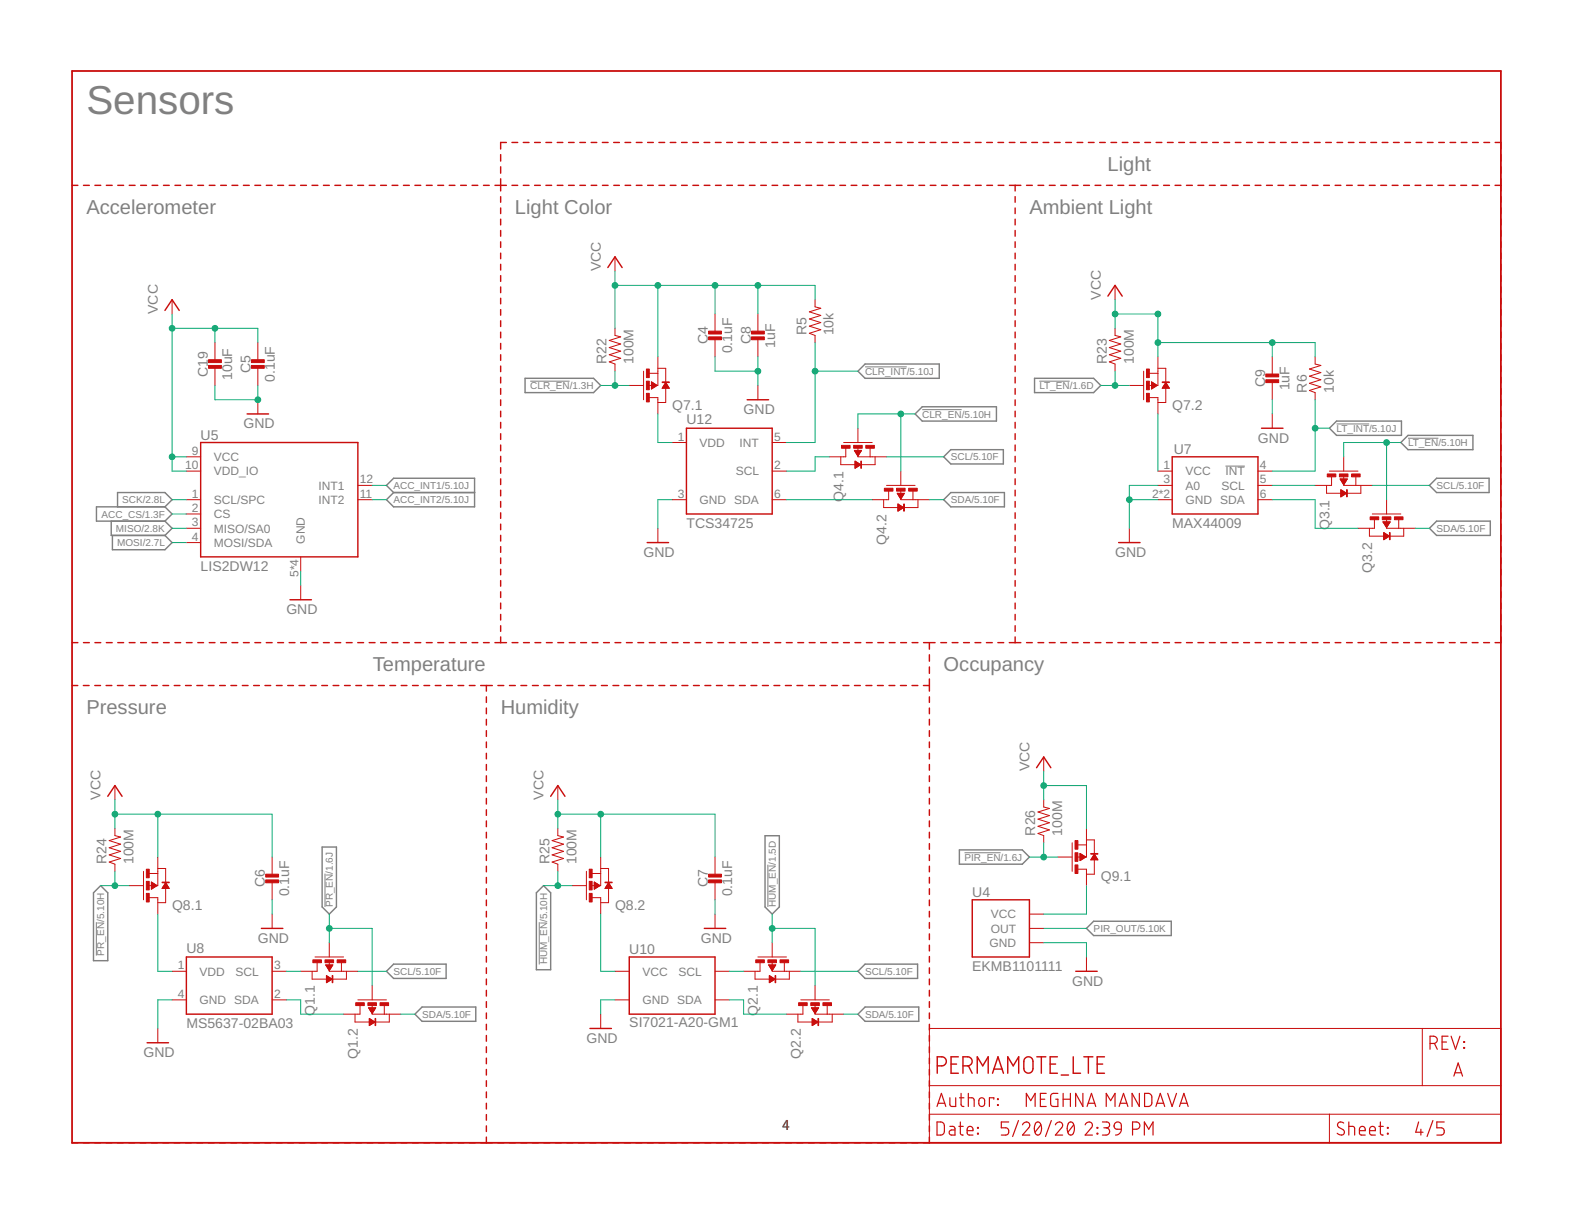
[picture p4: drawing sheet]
<svg xmlns="http://www.w3.org/2000/svg" width="279mm" height="216mm" viewBox="0 0 279 216" stroke-linecap="round" stroke-linejoin="round" font-family="sans-serif">
<path d="M94.2 67.7h7M153.8 65.2h7.4M163.9 72.8h7M184.7 67.7h5.4M237.6 75.3h5.8M250.3 77.9h5.4M217.8 82.8h3.5M57.8 155.2v6M136.5 153.6v7.6M171.4 151.5h6.4M17.1 163.9v5.9M95.8 163.9v7.5" fill="none" stroke="#808080" stroke-width=".18"/>
<g fill="none" stroke="#808080" stroke-width=".25">
<path d="M93.3 67.2h12.2l1.3 1.3-1.3 1.3h-12.2zM153.8 64.7h13.1v2.5h-13.1l-1.3-1.2zM162.6 73.6l1.3-1.3h13.2v2.5h-13.2zM183.9 67.2h10.5l1.2 1.3-1.2 1.3h-10.5zM236.3 76.1l1.3-1.3h11.5v2.6h-11.5zM249 78.6l1.3-1.2h11.5v2.5h-11.5zM19.8 92.6v2.5h9.5M20 95.1v2.6h9.3l1.3-1.3-1.3-1.3M20.9 90.1v-2.6h8.4l1.3 1.3-1.3 1.3M29.3 90.1h-12.2v2.5h12.2M29.3 90.1l1.3 1.2-1.3 1.3M29.3 92.6l1.3 1.3-1.3 1.2"/>
<path d="M68.7 86.3l1.3-1.3h14.3v5.1h-14.3l-1.3-1.3 1.3-1.3zM70 87.5h14.3M167.7 81.2l1.3-1.3h9.3v2.5h-9.3zM169 87.5h9.5v2.6h-9.5l-1.3-1.3zM254.1 86.3l1.2-1.3h9.4v2.5h-9.4zM254.1 93.9l1.2-1.3h9.6v2.5h-9.6zM16.6 158.6l1.3-1.2 1.3 1.2v12.1h-2.6zM57.3 150.5h2.5v10.7l-1.3 1.2-1.2-1.2zM96.6 157.4l1.3 1.2v13.7h-2.6v-13.7zM136 148.5h2.5v12.7l-1.3 1.2-1.2-1.2zM170.5 151h11.2l1.3 1.3-1.3 1.3h-11.2zM68.7 172.6l1.3-1.3h9.3v2.6h-9.3z"/>
<path d="M153.8 171.3h9.3v2.6h-9.3l-1.3-1.3zM153.8 178.9h9.5v2.6h-9.5l-1.3-1.3zM193.1 165l1.3-1.3h13.8v2.5h-13.8zM73.7 180.2l1.3-1.3h9.6v2.6h-9.6z"/>
</g>
<g fill="none" stroke="#c90d0c" stroke-width=".25">
<path d="M12.8 32.9h1M14.8 32.9h1.1M16.9 32.9h1M18.9 32.9h1M20.9 32.9h1.1M23 32.9h1M25 32.9h1M27 32.9h1M29.1 32.9h1M31.1 32.9h1M33.1 32.9h1M35.2 32.9h1"/>
<path d="M37.2 32.9h1M39.2 32.9h1M41.2 32.9h1.1M43.3 32.9h1M45.3 32.9h1M47.3 32.9h1.1M49.4 32.9h1M51.4 32.9h1M53.4 32.9h1.1M55.5 32.9h1M57.5 32.9h1M59.5 32.9h1.1"/>
<path d="M61.6 32.9h1M63.6 32.9h1M65.6 32.9h1.1M67.6 32.9h1.1M69.7 32.9h1M71.7 32.9h1M73.7 32.9h1.1M75.8 32.9h1M77.8 32.9h1M79.8 32.9h1.1M81.9 32.9h1M83.9 32.9h1"/>
<path d="M85.9 32.9h1.1M88 32.9h2M89 27.5v1.1M89 29.6v1.2M89 31.8v2.1M89 34.9v1M89 37v1M89 38.9v1.1M90 25.3h-1v1.2M91 32.9h1M91 25.3h1M93 32.9h1"/>
<path d="M93 25.3h1M95 32.9h1M95 25.3h1M97 32.9h1M97 25.3h1M99 32.9h1.1M99 25.3h1M101 32.9h1.1M101 25.3h1M103.1 32.9h1M103.1 25.3h1M105.1 32.9h1"/>
<path d="M105.1 25.3h1M107.1 25.3h1M107.1 32.9h1M109.1 25.3h1M109.1 32.9h1M111.1 25.3h1M111.1 32.9h1M113.1 32.9h1M113.1 25.3h1M115.1 32.9h1M115.1 25.3h1M117.1 32.9h1"/>
<path d="M117.1 25.3h1M119.1 32.9h1M119.1 25.3h1M121.1 32.9h1.1M121.1 25.3h1M123.1 32.9h1.1M123.1 25.3h1M125.1 25.3h1.1M125.2 32.9h1M127.1 25.3h1.1M127.2 32.9h1M129.2 25.3h1"/>
<path d="M129.2 32.9h1M131.2 25.3h1M131.2 32.9h1M133.2 25.3h1M133.2 32.9h1M135.2 25.3h1M135.2 32.9h1M137.2 25.3h1M137.2 32.9h1M139.2 32.9h1M139.2 25.3h1M141.2 32.9h1"/>
<path d="M141.2 25.3h1M143.2 32.9h1.1M143.2 25.3h1M145.2 25.3h1M145.2 32.9h1.1M147.2 25.3h1.1M147.3 32.9h1M149.2 25.3h1.1M149.3 32.9h1M151.3 25.3h1M151.3 32.9h1M153.3 25.3h1"/>
<path d="M153.3 32.9h1M155.3 25.3h1M155.3 32.9h1M157.3 25.3h1M157.3 32.9h1M159.3 25.3h1M159.3 32.9h1M161.3 25.3h1M161.3 32.9h1M163.3 25.3h1M163.3 32.9h1M165.3 25.3h1"/>
<path d="M165.3 32.9h1M167.3 25.3h1M167.3 32.9h1.1M169.3 25.3h1M169.4 32.9h1M171.3 25.3h1.1M171.4 32.9h1M173.4 25.3h1M173.4 32.9h1M175.4 25.3h1M175.4 32.9h1M177.4 25.3h1"/>
<path d="M177.4 32.9h1M179.4 25.3h1M179.4 32.9h2M180.4 32.9v1M180.4 34.9v1M180.4 37v1M180.4 38.9v1.1M181.4 25.3h1M182.5 32.9h1M183.4 25.3h1M184.5 32.9h1M185.4 25.3h1"/>
<path d="M186.5 32.9h1M187.4 25.3h1M188.5 32.9h1.1M189.4 25.3h1M190.6 32.9h1M191.4 25.3h1M192.6 32.9h1M193.4 25.3h1.1M194.6 32.9h1.1M195.5 25.3h.9M196.7 32.9h1M197.5 25.3h1"/>
<path d="M198.7 32.9h1M199.5 25.3h1M200.7 32.9h1.1M201.5 25.3h1M202.8 32.9h1M203.5 25.3h1M204.8 32.9h1M205.5 25.3h1M206.8 32.9h1.1M207.5 25.3h1M208.9 32.9h1M209.5 25.3h1"/>
<path d="M210.9 32.9h1M211.5 25.3h1M212.9 32.9h1.1M213.5 25.3h1M214.9 32.9h1.1M215.5 25.3h1M217 32.9h1M217.6 25.3h.9M219 32.9h1M219.6 25.3h1M221 32.9h1.1M221.6 25.3h1"/>
<path d="M223.1 32.9h1M223.6 25.3h1M225.1 32.9h1M225.6 25.3h1M227.1 32.9h1.1M227.6 25.3h1M229.2 32.9h1M229.6 25.3h1M231.2 32.9h1M231.6 25.3h1M233.2 32.9h1.1M233.6 25.3h1"/>
<path d="M235.3 32.9h1M235.6 25.3h1M237.3 32.9h1M237.6 25.3h1M239.3 32.9h1M239.6 25.3h1M241.4 32.9h1M241.6 25.3h1.1M243.4 32.9h1M243.6 25.3h1.1M245.4 32.9h1M245.7 25.3h1"/>
<path d="M247.4 32.9h1.1M247.7 25.3h1M249.5 32.9h1M249.7 25.3h1M251.5 32.9h1M251.7 25.3h1M253.5 32.9h1.1M253.7 25.3h1M255.6 32.9h1M255.7 25.3h1M257.6 32.9h1M257.7 25.3h1"/>
<path d="M259.6 32.9h1.1M259.7 25.3h1M261.7 32.9h1M261.7 25.3h1M263.7 32.9h1M263.7 25.3h1.1M265.7 32.9h1.1M265.7 25.3h1.1v1.2M266.8 27.5v1.1M266.8 29.6v1.2M266.8 31.8v2.1M266.8 34.9v1"/>
<path d="M266.8 37v1M266.8 38.9v1.1M29.3 55.2l1.3-1.9 1.3 1.9M89 41v1M89 43v1M89 45v1M89 47v1M89 49v1M89 51v1M89 53v1M89 55v1M89 57v1"/>
<path d="M89 59v1M108 47.5l1.3-1.9 1.3 1.9M180.4 41v1M180.4 43v1M180.4 45v1M180.4 47v1M180.4 49v1M180.4 51v1M180.4 53v1M180.4 55v1M180.4 57v1M180.4 59v1"/>
<path d="M196.9 52.6l1.3-1.9 1.3 1.9M266.8 41v1M266.8 43v1M266.8 45v1M266.8 47v1M266.8 49v1M266.8 51v1M266.8 53v1M266.8 55v1M266.8 57v1M266.8 59v1M35.7 78.6h27.9v20.4h-27.9z"/>
<path d="M43.9 73.6h3.8M89 61v1M89 63v1M89 65v1M89 67v1.1M89 69v1.1M89 71.1v1M89 73.1v1M89 75.1v1M89 77.1v1M89 79.1v1M122 76.1h15.2v15.2h-15.2z"/>
<path d="M132.8 71h3.8M180.4 61v1M180.4 63v1M180.4 65v1M180.4 67v1.1M180.4 69v1.1M180.4 71.1v1M180.4 73.1v1M180.4 75.1v1M180.4 77.1v1M180.4 79.1v1M224.2 76.1h3.8"/>
<path d="M266.8 61v1M266.8 63v1M266.8 65v1M266.8 67v1.1M266.8 69v1.1M266.8 71.1v1M266.8 73.1v1M266.8 75.1v1M266.8 77.1v1M266.8 79.1v1M89 81.1v1M89 83.1v1"/>
<path d="M89 85.1v1M89 87.1v1M89 89.1v1M89 91.1v1M89 93.1v1M89 95.1v1M89 97.1v1M89 99.1v1M115 96.4h3.8M180.4 81.1v1M180.4 83.1v1M180.4 85.1v1"/>
<path d="M180.4 87.1v1M180.4 89.1v1M180.4 91.1v1M180.4 93.1v1M180.4 95.1v1M180.4 97.1v1M180.4 99.1v1M198.8 96.4h3.8M208.3 81.2h15.3v10.1h-15.3zM266.8 81.1v1M266.8 83.1v1M266.8 85.1v1"/>
<path d="M266.8 87.1v1M266.8 89.1v1M266.8 91.1v1M266.8 93.1v1M266.8 95.1v1M266.8 97.1v1M266.8 99.1v1M12.8 114.2h1M14.8 114.2h1.1M16.9 114.2h1M18.9 114.2h1M20.9 114.2h1.1"/>
<path d="M23 114.2h1M25 114.2h1M27 114.2h1M29.1 114.2h1M31.1 114.2h1M33.1 114.2h1M35.2 114.2h1M37.2 114.2h1M39.2 114.2h1M41.2 114.2h1.1M43.3 114.2h1M45.3 114.2h1"/>
<path d="M47.3 114.2h1.1M49.4 114.2h1M51.4 114.2h1M51.5 106.6h3.9M53.4 114.2h1.1M55.5 114.2h1M57.5 114.2h1M59.5 114.2h1.1M61.6 114.2h1M63.6 114.2h1M65.6 114.2h1.1M67.6 114.2h1.1"/>
<path d="M69.7 114.2h1M71.7 114.2h1M73.7 114.2h1.1M75.8 114.2h1M77.8 114.2h1M79.8 114.2h1.1M81.9 114.2h1M83.9 114.2h1M85.9 114.2h1.1M88 114.2h2M89 101.2v1M89 103.2v1"/>
<path d="M89 105.2v1M89 107.2v1M89 109.2v1M89 111.2v1M89 113.2v1M91 114.2h1.1M93 114.2h1.1M95.1 114.2h1M97.1 114.2h1M99.1 114.2h1.1M101.2 114.2h1M103.2 114.2h1"/>
<path d="M105.2 114.2h1.1M107.3 114.2h1M109.3 114.2h1M111.3 114.2h1.1M113.4 114.2h1M115.4 114.2h1M117.4 114.2h1.1M119.5 114.2h1M121.5 114.2h1M123.5 114.2h1M125.6 114.2h1M127.6 114.2h1"/>
<path d="M129.6 114.2h1M131.7 114.2h1M133.7 114.2h1M135.7 114.2h1M137.7 114.2h1.1M139.8 114.2h1M141.8 114.2h1M143.8 114.2h1.1M145.9 114.2h1M147.9 114.2h1M149.9 114.2h1.1M152 114.2h1"/>
<path d="M154 114.2h1M156 114.2h1.1M158.1 114.2h1M160.1 114.2h1M162.1 114.2h1.1M164.1 114.2h2.1M165.2 114.2v1.2M165.2 116.4v1.1M165.2 118.5v1.2M167.2 114.2h1M169.2 114.2h1.1M171.3 114.2h1"/>
<path d="M173.3 114.2h1M175.3 114.2h1.1M177.4 114.2h1M179.4 114.2h2M180.4 101.2v1M180.4 103.2v1M180.4 105.2v1M180.4 107.2v1M180.4 109.2v1M180.4 111.2v1M180.4 113.2v1M182.5 114.2h1"/>
<path d="M184.5 114.2h1M186.5 114.2h1M188.5 114.2h1.1M190.6 114.2h1M192.6 114.2h1M194.6 114.2h1.1M196.7 114.2h1M198.7 114.2h1M200.7 114.2h1.1M202.8 114.2h1M204.8 114.2h1M206.8 114.2h1.1"/>
<path d="M208.9 114.2h1M210.9 114.2h1M212.9 114.2h1.1M214.9 114.2h1.1M217 114.2h1M219 114.2h1M221 114.2h1.1M223.1 114.2h1M225.1 114.2h1M227.1 114.2h1.1M229.2 114.2h1M231.2 114.2h1"/>
<path d="M233.2 114.2h1.1M235.3 114.2h1M237.3 114.2h1M239.3 114.2h1M241.4 114.2h1M243.4 114.2h1M245.4 114.2h1M247.4 114.2h1.1M249.5 114.2h1M251.5 114.2h1M253.5 114.2h1.1M255.6 114.2h1"/>
<path d="M257.6 114.2h1M259.6 114.2h1.1M261.7 114.2h1M263.7 114.2h1M266.8 113.2v1h-1.1M266.8 101.2v1M266.8 103.2v1M266.8 105.2v1M266.8 107.2v1M266.8 109.2v1M266.8 111.2v1M12.8 121.8h1"/>
<path d="M14.8 121.8h1M16.8 121.8h1.1M18.9 121.8h1M20.9 121.8h1M22.9 121.8h1M24.9 121.8h1M26.9 121.8h1M29 121.8h1M31 121.8h1M33 121.8h1M35 121.8h1M37 121.8h1"/>
<path d="M39 121.8h1M41 121.8h1.1M43.1 121.8h1M45.1 121.8h1M47.1 121.8h1M49.1 121.8h1M51.1 121.8h1.1M53.1 121.8h1.1M55.2 121.8h1M57.2 121.8h1M59.2 121.8h1M61.2 121.8h1.1"/>
<path d="M63.2 121.8h1.1M65.3 121.8h1M67.3 121.8h1M69.3 121.8h1M71.3 121.8h1M73.3 121.8h1M75.4 121.8h1M77.4 121.8h1M79.4 121.8h1M81.4 121.8h1M83.4 121.8h1M85.4 121.8h2.1"/>
<path d="M86.4 121.8v1M86.4 123.8v1M86.4 125.8v1M86.4 127.8v1M86.4 129.8v1.1M86.4 131.8v1M86.4 133.9v1M86.4 135.8v1.1M86.4 137.9v1M86.4 139.9v1M88.5 121.8h1M90.6 121.8h1"/>
<path d="M92.6 121.8h1M94.6 121.8h1.1M96.7 121.8h1M98.7 121.8h1.1M100.8 121.8h1M102.8 121.8h1M104.9 121.8h1M106.9 121.8h1M108.9 121.8h1.1M111 121.8h1M113 121.8h1.1M115.1 121.8h1"/>
<path d="M117.1 121.8h1.1M119.2 121.8h1M121.2 121.8h1.1M123.3 121.8h1M125.3 121.8h1M127.3 121.8h1.1M129.4 121.8h1M131.4 121.8h1.1M133.5 121.8h1M135.5 121.8h1.1M137.6 121.8h1M139.6 121.8h1.1"/>
<path d="M141.6 121.8h1.1M143.7 121.8h1M145.7 121.8h1.1M147.8 121.8h1M149.8 121.8h1.1M151.9 121.8h1M153.9 121.8h1.1M156 121.8h1M158 121.8h1M160 121.8h1.1M162.1 121.8h1M164.1 121.8h1.1"/>
<path d="M165.2 120.6v2.2M165.2 123.8v1M165.2 125.8v1M165.2 127.8v1M165.2 129.8v1.1M165.2 131.8v1M165.2 133.9v1M165.2 135.8v1.1M165.2 137.9v1M165.2 139.9v1M184.2 136.4l1.3-1.9 1.3 1.9M19.2 141.5l1.2-1.9 1.3 1.9"/>
<path d="M86.4 141.9v1M86.4 143.9v1M86.4 145.9v1M86.4 147.9v1M86.4 149.9v1M86.4 151.9v1M86.4 153.9v1M86.4 155.9v1M86.4 157.9v1M86.4 159.9v1M97.9 141.5l1.2-1.9 1.3 1.9M165.2 141.9v1"/>
<path d="M165.2 143.9v1M165.2 145.9v1M165.2 147.9v1M165.2 149.9v1M165.2 151.9v1M165.2 153.9v1M165.2 155.9v1M165.2 157.9v1M165.2 159.9v1M172.8 159.9h10.2v10.2h-10.2zM33.1 170.1h15.3v10.1h-15.3zM46.5 165h3.8"/>
<path d="M86.4 161.9v1M86.4 163.9v1.1M86.4 165.9v1.1M86.4 168v1M86.4 170v1M86.4 172v1M86.4 174v1M86.4 176v1M86.4 178v1M111.8 170.1h15.3v10.1h-15.3zM125.2 165h3.8M165.2 161.9v1"/>
<path d="M165.2 163.9v1.1M165.2 165.9v1.1M165.2 168v1M165.2 170v1M165.2 172v1M165.2 174v1M165.2 176v1M165.2 178v1M191.2 172.6h3.8M26.1 185.3h3.9M86.4 180v1M86.4 182v1"/>
<path d="M86.4 184v1M86.4 186v1M86.4 188v1M86.4 190v1M86.4 192v1M86.4 194v1.1M86.4 196v1.1M86.4 198.1v1M104.9 182.8h3.8M165.2 180v1M165.2 182v1M165.2 184v1"/>
<path d="M165.2 186v1M165.2 188v1M165.2 190v1M165.2 192v1M165.2 194v1.1M165.2 196v1.1M165.2 198.1v1M166.6 189.4h.8a.8 .8 0 0 0 .8-.8 .8 .8 0 0 0-.8-.8h-.8v2.9M169 189.1h1M170.3 187.8h-1.3v2.9h1.3M171.2 189.4h.8a.8 .8 0 0 0 .8-.8 .8 .8 0 0 0-.8-.8h-.8v2.9M172.1 189.4l.7 1.3"/>
<path d="M173.7 190.7v-2.9l1 1.6 .9-1.6v2.9M176.4 190.7l1-2.9 1 2.9M176.7 190h1.4M179.1 190.7v-2.9l1 1.6 1-1.6v2.9M182.1 188.2a.82 .82 0 0 1 .9-.4 .82 .82 0 0 1 .6 .8v1.3a.81 .81 0 0 1-.8 .8 .81 .81 0 0 1-.8-.8v-1.3zM184.3 187.8h1.6M185.1 187.8v2.9M186.6 189.1h1M187.9 187.8h-1.3v2.9h1.3M188.6 191h1.3M190.8 187.8v2.9h1.2M192.6 187.8h1.6"/>
<path d="M193.4 187.8v2.9M195 189.1h1M196.3 187.8h-1.3v2.9h1.3M12.8 203.1h1M14.8 203.1h1M16.8 203.1h1.1M18.9 203.1h1M20.9 203.1h1M22.9 203.1h1M24.9 203.1h1M26.9 203.1h1M29 203.1h1"/>
<path d="M31 203.1h1M33 203.1h1M35 203.1h1M37 203.1h1M39 203.1h1M41 203.1h1.1M43.1 203.1h1M45.1 203.1h1M47.1 203.1h1M49.1 203.1h1M51.1 203.1h1.1M53.1 203.1h1.1"/>
<path d="M55.2 203.1h1M57.2 203.1h1M59.2 203.1h1M61.2 203.1h1.1M63.2 203.1h1.1M65.3 203.1h1M67.3 203.1h1M69.3 203.1h1M71.3 203.1h1M73.3 203.1h1M75.4 203.1h1M77.4 203.1h1"/>
<path d="M79.4 203.1h1M81.4 203.1h1M83.4 203.1h1M85.4 203.1h2.1M86.4 200.1v1M86.4 202.1v1M88.5 203.1h1M90.6 203.1h1M92.6 203.1h1M94.6 203.1h1.1M96.7 203.1h1M98.7 203.1h1.1"/>
<path d="M100.8 203.1h1M102.8 203.1h1M104.9 203.1h1M106.9 203.1h1M108.9 203.1h1.1M111 203.1h1M113 203.1h1.1M115.1 203.1h1M117.1 203.1h1.1M119.2 203.1h1M121.2 203.1h1.1M123.3 203.1h1"/>
<path d="M125.3 203.1h1M127.3 203.1h1.1M129.4 203.1h1M131.4 203.1h1.1M133.5 203.1h1M135.5 203.1h1.1M137.6 203.1h1M139.6 203.1h1.1M141.6 203.1h1.1M143.7 203.1h1M145.7 203.1h1.1M147.8 203.1h1"/>
<path d="M149.8 203.1h1.1M151.9 203.1h1M153.9 203.1h1.1M156 203.1h1M158 203.1h1M160 203.1h1.1M162.1 203.1h1M165.2 202.1v1h-1.1M165.2 200.1v1"/>
</g>
<path d="M12.8 12.6h254v190.5h-254z" fill="none" stroke="#c90d0c" stroke-width=".32"/>
<g fill="none" stroke="#c90d0c" stroke-width=".18">
<path d="M30.6 53.3v2.5M109.3 58.3v1.3l1 .3-2 .6 2 .6-2 .7 2 .6-2 .6 2 .7-2 .6 1 .4v1.3M109.3 45.6v2.6M127.1 55.8v3M134.7 55.8v3M144.9 53.3v1.2l1 .3-2.1 .6 2.1 .6-2.1 .7 2.1 .6-2.1 .7 2.1 .6-2.1 .6 1.1 .4v1.3M198.2 58.3v1.3l1 .3-2 .6 2 .6-2 .7 2 .6-2 .6 2 .7-2 .6 1 .4v1.3M198.2 50.7v2.6M38.2 60.9v3M38.2 65.2v3.3M45.8 60.9v3M45.8 65.2v3.3"/>
<path d="M45.8 71v2.6M111.8 68.5h2.6M114.4 66v5M115.4 70.7h1.5v2.9M115.4 66.3h1.5M115.8 67.9l1 .6-1 .6zM115.8 69.1h.1M115.8 69h.2M115.8 68.9h.3M115.8 68.9h.4M115.8 68.8h.5M115.8 68.7h.6"/>
<path d="M115.8 68.7h.7M115.8 68.6h.8M115.8 68.5h.9M115.8 68.4h.8M115.8 68.3h.7M115.8 68.2h.6M115.8 68.2h.5M115.8 68.1h.4M115.8 68h.3M115.8 68h.2M115.8 67.9h.1M116.9 63.4v5.1h-1.6"/>
<path d="M116.9 65.4h1.4v2.6M117.7 68.9h1.2M117.8 68.9h1.1M117.8 68.8h1M117.9 68.7h.9M117.9 68.7h.8M117.9 68.6h.8M118 68.5h.7M118 68.5h.6M118.1 68.4h.5M118.1 68.3h.4M118.2 68.2h.3"/>
<path d="M118.2 68.2h.2M118.3 68.1h.1M118.3 68h.1M118.3 68.9v2.6h-1.4M118.3 68l.7 1h-1.3zM119.5 78.6h2.5M127.1 60.1v3.3M134.7 60.1v3.3M134.7 68.5v2.5M137.2 78.6h2.6M149.9 78.6h5.1M150.3 79.7v1.5h-2.9"/>
<path d="M152.5 79.5v1.7h5.1M152.5 76.1v2.5M154.6 79.7v1.5M200.7 68.5h2.6M203.3 66v5M204.3 66.3h1.5M204.3 70.7h1.5v2.9M204.7 69.1h.1M204.7 69h.2M204.7 68.9h.3M204.7 68.9h.4M204.7 68.8h.5"/>
<path d="M204.7 68.7h.6M204.7 68.7h.7M204.7 68.6h.8M204.7 68.5h.9M204.7 68.4h.8M204.7 68.3h.7M204.7 68.2h.6M204.7 68.2h.5M204.7 68.1h.4M204.7 68h.3M204.7 68h.1M204.7 67.9h.1"/>
<path d="M204.7 67.9l1 .6-1 .6zM205.8 63.4v5.1h-1.6M205.8 65.4h1.4v2.6M206.6 68.9h1.2M206.7 68.9h1.1M206.7 68.8h1M206.7 68.7h1M206.8 68.7h.8M206.8 68.6h.8M206.9 68.5h.6M207 68.4h.5M207 68.3h.4"/>
<path d="M207.1 68.2h.3M207.1 68.2h.2M207.1 68.1h.2M207.2 68h.1M207.2 68.9v2.6h-1.4M207.2 68l.6 1h-1.2zM226.1 63.4v3.1M226.1 67.7v3.3M226.1 73.6v2.5M233.7 63.4v1.3l1.1 .2-2.1 .7 2.1 .6-2.1 .6 2.1 .7-2.1 .6 2.1 .6-2.1 .7 1 .4v1.2M33.1 83.7h2.6M33.1 88.8h2.6"/>
<path d="M33.1 91.3h2.6M33.1 93.9h2.6M33.1 96.4h2.6M33.1 81.2h2.6M53.4 99v2.5M63.6 88.8h2.5M63.6 86.3h2.5M116.9 93.9v2.5M119.5 88.8h2.5M137.2 83.7h2.6M137.2 88.8h2.6M149.4 81.2v1.4h6.1v-1.4"/>
<path d="M151.8 80h1.3l-.6 1zM151.9 80.1h1.2M151.9 80.2h1.1M152 80.2h1M152 81.9l1 .7-1 .6zM152 83.2h.1M152 83.1h.1M152 83h.3M152 83h.4M152 82.9h.5M152 82.8h.6M152 82.8h.7"/>
<path d="M152 82.7h.8M152 82.6h.9M152 82.5h.8M152 82.4h.7M152 82.3h.6M152 82.3h.5M152 82.2h.4M152 82.1h.3M152 82.1h.2M152 82h.1M152 80.3h1M152.1 80.4h.8"/>
<path d="M152.1 80.5h.7M152.2 80.6h.6M152.2 80.7h.5M152.3 80.7h.4M152.3 80.8h.3M152.4 80.9h.2M152.4 80.9h.1M152.5 81h.1M157.1 88.8v1.4h2.6M157.6 86.3h5M157.9 87.3v1.5h-2.9M159.5 87.7h1.2l-.6 1z"/>
<path d="M159.5 87.7h1.2M159.6 87.8h1.1M159.6 87.9h1M159.6 89.6l1 .6-1 .6zM159.6 90.8h.1M159.6 90.7h.2M159.6 90.7h.3M159.6 90.6h.4M159.6 90.5h.5M159.6 90.4h.6M159.6 90.4h.7M159.6 90.3h.8"/>
<path d="M159.6 90.2h.9M159.6 90.1h.8M159.6 90h.7M159.6 90h.6M159.6 89.9h.5M159.6 89.8h.4M159.6 89.7h.3M159.6 89.7h.2M159.6 89.6h.1M159.7 88h.8M159.7 88.1h.8M159.8 88.1h.6"/>
<path d="M159.8 88.2h.6M159.9 88.3h.4M159.9 88.4h.4M160 88.5h.2M160 88.6h.2M160.1 88.6h.1M160.1 87.1v1.7h5.1M160.1 83.7v2.6M162.3 87.3v1.5M163.2 88.8v1.4h-2.6M200.7 93.9v2.5M205.8 83.7h2.5"/>
<path d="M205.8 88.8h2.5M205.8 86.3h2.5M223.6 83.7h2.5M223.6 88.8h2.5M223.6 86.3h2.5M235.8 86.3v1.4h6.1v-1.4M236.3 83.7h5.1M236.7 84.7v1.6h-3M238.2 85.1h1.3l-.7 1zM238.2 85.1h1.3M238.3 85.2h1.1M238.3 85.3h1.1"/>
<path d="M238.3 87l1 .7-1 .6zM238.3 88.3h.1M238.3 88.2h.1M238.3 88.1h.3M238.3 88.1h.4M238.3 88h.5M238.3 87.9h.6M238.3 87.9h.7M238.3 87.8h.8M238.3 87.7h.9M238.3 87.6h.9M238.3 87.5h.8"/>
<path d="M238.3 87.4h.7M238.3 87.4h.6M238.3 87.3h.5M238.3 87.2h.4M238.3 87.2h.2M238.3 87.1h.1M238.3 85.3h1M238.4 85.4h.9M238.4 85.5h.8M238.5 85.6h.7M238.5 85.6h.6M238.5 85.7h.6"/>
<path d="M238.6 85.8h.5M238.6 85.8h.4M238.7 85.9h.3M238.7 86h.2M238.8 86h.1M238.8 86.1h.1M238.8 84.6v1.7h5.1M238.8 81.2v2.5M241 84.7v1.6M243.4 93.9v1.4h6.1v-1.4M243.9 91.3h5.1M244.3 92.4v1.5h-2.9"/>
<path d="M245.8 92.7h1.3l-.7 1zM245.9 92.8h1.1M245.9 92.9h1.1M245.9 93h1.1M245.9 94.6l1.1 .7-1.1 .6zM245.9 95.9h.1M245.9 95.8h.2M245.9 95.8h.3M245.9 95.7h.4M245.9 95.6h.5M245.9 95.5h.6M245.9 95.5h.7"/>
<path d="M245.9 95.4h.9M245.9 95.3h1M245.9 95.2h.9M245.9 95.1h.8M245.9 95.1h.7M245.9 95h.6M245.9 94.9h.5M245.9 94.8h.4M245.9 94.8h.2M245.9 94.7h.1M246 93h.9M246 93.1h.8"/>
<path d="M246.1 93.2h.7M246.2 93.3h.5M246.2 93.4h.5M246.3 93.5h.3M246.3 93.6h.2M246.4 93.7h.1M246.4 92.2v1.7h5.1M246.4 88.8v2.5M248.6 92.4v1.5M53.4 104v2.6M20.4 139.6v2.5M99.1 139.6v2.5"/>
<path d="M185.5 134.5v2.6M20.4 147.2v1.3l1 .2-2 .7 2 .6-2 .6 2 .7-2 .6 2 .6-2 .7 1 .4v1.2M23 157.4h2.5M25.5 154.8v5.1M26.5 159.5h1.5v2.9M26.5 155.2h1.5M26.9 156.7l1 .7-1 .6zM26.9 158h.1M26.9 157.9h.2M26.9 157.8h.3M26.9 157.8h.4M26.9 157.7h.5"/>
<path d="M26.9 157.6h.6M26.9 157.5h.7M26.9 157.5h.8M26.9 157.4h1M26.9 157.3h1M26.9 157.3h.9M26.9 157.2h.7M26.9 157.1h.6M26.9 157.1h.5M26.9 157h.4M26.9 156.9h.3M26.9 156.8h.2"/>
<path d="M26.9 156.8h.1M28 152.3v5.1h-1.6M28 154.3h1.4v2.6M28.8 157.8h1.2M28.9 157.8h1.1M28.9 157.7h1.1M29 157.6h.9M29 157.5h.9M29.1 157.5h.7M29.1 157.4h.7M29.1 157.3h.6M29.2 157.3h.5"/>
<path d="M29.2 157.2h.5M29.3 157.1h.3M29.4 157h.1M29.4 156.9h.1M29.4 157.8v2.6h-1.4M29.4 156.9l.7 1h-1.3zM48.4 152.3v3M48.4 156.6v3.3M99.1 147.2v1.3l1.1 .2-2.1 .7 2.1 .6-2.1 .6 2.1 .7-2.1 .6 2.1 .6-2.1 .7 1 .4v1.2M101.7 157.4h2.5M104.2 154.8v5.1M105.2 159.5h1.6v2.9"/>
<path d="M105.2 155.2h1.6M105.6 158h.1M105.6 157.9h.2M105.6 157.8h.3M105.6 157.8h.4M105.6 157.7h.5M105.6 157.6h.6M105.6 157.5h.7M105.6 157.5h.9M105.6 157.4h1M105.6 157.3h1M105.6 157.3h.9"/>
<path d="M105.6 157.2h.8M105.6 157.1h.7M105.6 157.1h.6M105.6 157h.4M105.6 156.9h.3M105.6 156.8h.2M105.6 156.8h.1M105.6 156.7l1 .7-1 .6zM106.8 152.3v5.1h-1.7M106.8 154.3h1.4v2.6M107.6 157.8h1.2M107.6 157.8h1.1"/>
<path d="M107.7 157.7h1M107.7 157.6h.9M107.7 157.5h.9M107.8 157.5h.7M107.8 157.4h.7M107.9 157.3h.6M107.9 157.3h.5M107.9 157.2h.5M108 157.1h.3M108.1 157h.1M108.1 156.9h.1M108.2 157.8v2.6h-1.4"/>
<path d="M108.2 156.9l.6 1h-1.3zM127.1 152.3v3M127.1 156.6v3.3M185.5 142.1v1.3l1 .3-2 .6 2 .6-2 .7 2 .6-2 .6 2 .7-2 .6 1 .4v1.3M188 152.3h2.6M190.6 149.8v5M191.6 154.5h1.5v2.9M191.6 150.1h1.5M192 151.7l1 .6-1 .6zM192 152.9h.1M192 152.8h.2M192 152.7h.3"/>
<path d="M192 152.7h.4M192 152.6h.5M192 152.5h.6M192 152.4h.7M192 152.4h.8M192 152.3h1M192 152.2h.9M192 152.2h.8M192 152.1h.7M192 152h.6M192 152h.5M192 151.9h.4"/>
<path d="M192 151.8h.2M192 151.7h.1M193.1 147.2v5.1h-1.6M193.1 149.2h1.4v2.6M193.9 152.7h1.2M194 152.7h1.1M194 152.6h1M194.1 152.5h.9M194.1 152.4h.8M194.2 152.3h.6M194.2 152.2h.6M194.3 152.2h.5"/>
<path d="M194.3 152.1h.4M194.4 152h.3M194.4 152h.2M194.4 151.9h.2M194.5 151.8h.1M194.5 152.7v2.6h-1.4M194.5 151.8l.6 1h-1.2zM30.6 172.6h2.5M30.6 177.7h2.5M48.4 172.6h2.5M48.4 177.7h2.5M48.4 162.4v2.6"/>
<path d="M55.5 172.6v1.4h2.6M56 170.1h5.1M56.4 171.1v1.5h-3M57.9 171.4h1.3l-.7 1.1zM57.9 171.5h1.2M58 171.6h1.1M58 171.6h1M58 173.4l1 .6-1 .6zM58 174.6h.1M58 174.5h.2M58 174.4h.3M58 174.4h.4"/>
<path d="M58 174.3h.5M58 174.2h.7M58 174.2h.8M58 174.1h.9M58 174h1M58 173.9h.9M58 173.9h.8M58 173.8h.7M58 173.7h.6M58 173.7h.5M58 173.6h.4M58 173.5h.3"/>
<path d="M58 173.5h.2M58 173.4h.1M58 171.7h1M58.1 171.8h.8M58.1 171.9h.8M58.2 171.9h.7M58.2 172h.6M58.3 172.1h.5M58.3 172.1h.4M58.4 172.2h.3M58.4 172.3h.2M58.5 172.4h.1"/>
<path d="M58.5 170.9v1.7h5.1M58.5 167.5v2.6M60.7 171.1v1.5M61.6 172.6v1.4h-2.6M63.6 177.7h5.1M64 178.7v1.5h-2.9M65.5 179.1h1.3l-.7 1zM65.5 179.1h1.2M65.6 179.2h1.1M65.6 179.3h1.1M65.7 179.3h.9M65.7 179.4h.9"/>
<path d="M65.7 179.5h.8M65.8 179.5h.7M65.8 179.6h.6M65.9 179.7h.5M66 179.8h.3M66 179.9h.3M66.1 180h.1M66.1 175.1v2.6M66.1 178.6v1.6h5.1M68.3 178.7v1.5M109.3 172.6h2.5M109.3 177.7h2.5"/>
<path d="M127.1 162.4v2.6M127.1 172.6h2.5M127.1 177.7h2.5M134.2 172.6v1.4h2.7M134.7 170.1h5.1M135.1 171.1v1.5h-2.9M136.6 171.4h1.3l-.7 1.1zM136.7 171.5h1.1M136.7 171.6h1.1M136.7 174.6h.1M136.7 174.5h.2M136.7 174.4h.3"/>
<path d="M136.7 174.4h.4M136.7 174.3h.6M136.7 174.2h.7M136.7 174.2h.8M136.7 174.1h.9M136.7 174h1M136.7 173.9h1M136.7 173.9h.9M136.7 173.8h.8M136.7 173.7h.7M136.7 173.7h.5M136.7 173.6h.4"/>
<path d="M136.7 173.5h.3M136.7 173.5h.2M136.7 173.4h.1M136.7 173.4l1.1 .6-1.1 .6zM136.8 171.7h.9M136.8 171.8h.9M136.9 171.9h.7M136.9 172h.6M137 172.1h.5M137.1 172.2h.3M137.1 172.3h.3M137.2 172.3h.1"/>
<path d="M137.2 172.4h.1M137.2 170.9v1.7h5.1M137.2 167.5v2.6M139.4 171.1v1.5M140.3 172.6v1.4h-2.5M142.3 177.7h5.1M142.7 178.7v1.5h-2.9M144.2 179.1h1.3l-.6 1zM144.3 179.1h1.2M144.3 179.2h1.1M144.3 179.3h1.1M144.4 179.3h.9"/>
<path d="M144.4 179.4h.9M144.5 179.5h.7M144.6 179.6h.6M144.6 179.7h.5M144.7 179.7h.4M144.7 179.8h.3M144.7 179.9h.3M144.8 180h.1M144.9 175.1v2.6M144.9 178.6v1.6h5M147 178.7v1.5M183 162.4h2.5"/>
<path d="M183 165h2.5M183 167.5h2.5M193.1 170.1v2.5M28 182.8v2.5M63.1 180.2v1.4h2.7M65.6 182.2h.1M65.6 182.1h.2M65.6 182.1h.3M65.6 182h.5M65.6 181.9h.6M65.6 181.8h.7M65.6 181.8h.8"/>
<path d="M65.6 181.7h.9M65.6 181.6h1M65.6 181.5h.9M65.6 181.4h.7M65.6 181.4h.6M65.6 181.3h.5M65.6 181.2h.4M65.6 181.1h.3M65.6 181.1h.2M65.6 181h.1M66.7 181.6l-1.1-.6v1.2M66.7 181.6l-1.1 .6"/>
<path d="M69.2 180.2v1.4h-2.5M106.8 180.2v2.6M141.8 180.2v1.4h2.7M144.4 182.2h.1M144.4 182.1h.1M144.4 182.1h.3M144.4 182h.4M144.4 181.9h.5M144.4 181.8h.6M144.4 181.8h.7M144.4 181.7h.8M144.4 181.6h.9"/>
<path d="M144.4 181.5h.8M144.4 181.4h.7M144.4 181.4h.5M144.4 181.3h.4M144.4 181.2h.3M144.4 181.1h.2M144.4 181.1h.1M144.4 181h.1M145.4 181.6l-1-.6v1.2M145.4 181.6l-1 .6M147.9 180.2v1.4h-2.5M165.2 182.8h101.6v20.3h-101.6z"/>
<path d="M165.2 198h101.6M165.2 192.9h101.6M236.3 198v5.1M252.8 182.8v10.1"/>
</g>
<g fill="none" stroke="#c90d0c" stroke-width=".21">
<path d="M166.5 199.4h.9l.4 .4 .1 1.3-.2 .3-.3 .3h-.9zM166.5 196.6l.8-2.3 .8 2.3M166.8 196h1.1M168.8 195.1v1.3l.4 .2h.7v-1.5M170.5 195.1h.8M170.7 199.4v2.1l.2 .2h.3M170.8 194.3v2.1l.2 .2h.3M172.1 195.1l.9 .1 .1 .3v1.1M172.1 194.3v2.3M174.1 195.2l.5-.1a.47 .47 0 0 1 .4 .5v.5a.52 .52 0 0 1-.5 .5 .52 .52 0 0 1-.5-.5zM176.6 195.3v-.2h-.7v1.5M177.3 195.3h.1v.1h-.1z"/>
<path d="M177.3 196.3h.1v.1h-.1zM179.3 199.4h-1.3v1h.8a.66 .66 0 0 1 .5 .7 .66 .66 0 0 1-.5 .6h-.8M181 199.1l-1 2.9M181.7 199.9a.64 .64 0 0 1 1-.5 .64 .64 0 0 1 .1 1l-1.1 1.3h1.3M182.4 196.6v-2.3l.8 1.3 .8-1.3v2.3M184.1 199.6a.55 .55 0 0 1 .6-.2 .55 .55 0 0 1 .3 .6 1.32 1.32 0 0 1-.5 1.7 1.1 1.1 0 0 1-.6-1.5zM184.9 195.3h.8M185 199.9l-1 1.3M185.9 194.3h-1v2.3h1M186.9 199.1l-1.1 2.9M187.6 199.9a.64 .64 0 0 1 .9-.5 .64 .64 0 0 1 .2 1l-1.1 1.3h1.3M188 194.3h-.8a.51 .51 0 0 0-.5 .5v1.3l.2 .4 1.1 .1v-1.3h-.4"/>
<path d="M189 195.3h1.2M189 194.3v2.3M189.9 199.6a.55 .55 0 0 1 .6-.2 .55 .55 0 0 1 .4 .6 1.48 1.48 0 0 1-.4 1.7h-.2a1.1 1.1 0 0 1-.6-1.5zM190.2 194.3v2.3M190.8 199.9l-1 1.3M192.5 194.3v2.3l-1.3-2.3v2.3M192.9 199.9a.64 .64 0 0 1 .9-.5 .64 .64 0 0 1 .2 1l-1.1 1.3h1.3M193.2 196.6l.8-2.3 .8 2.3M193.4 196h1.2M195.9 199.4h.8a.52 .52 0 0 1 .5 .5 .52 .52 0 0 1-.5 .5h-.5M196.6 196.6v-2.3l.8 1.3 .8-1.3v2.3M198.1 199.6a.64 .64 0 0 1 .8-.2 .64 .64 0 0 1 .4 .6v.7h-.8a.62 .62 0 0 1-.5-.4 .62 .62 0 0 1 .1-.7z"/>
<path d="M198.9 196.6l.8-2.3 .8 2.3M199.1 196h1.2M202.5 194.3v2.3l-1.3-2.3v2.3M203.4 194.3h.9l.4 .4v1.5l-.4 .4h-.9zM205.4 196.6l.8-2.3 .8 2.3M205.7 196h1.1M207.5 194.3l.8 2.3 .8-2.3M209.6 196.6l.8-2.3 .8 2.3M209.8 196h1.2M238.8 199.6a.58 .58 0 0 0-.9-.1 .58 .58 0 0 0 .1 .8l.7 .4a.54 .54 0 0 1 .2 .8 .54 .54 0 0 1-.8 .2l-.4-.3M239.7 199.4v2.3M245.3 199.4l.1 2.1 .2 .2h.3"/>
<path d="M252.1 199.4l-.5 1.8h1.3M254.2 185.4h.6a.65 .65 0 0 0 .7-.6 .65 .65 0 0 0-.7-.7h-.6v2.4M254.7 199.1l-1.1 2.9M255 185.4l.5 1.1M256.3 185.2h.8M256.7 199.4h-1.3v1h.8a.66 .66 0 0 1 .5 .7 .66 .66 0 0 1-.5 .6h-.8M257.4 184.1h-1.1v2.4h1.1M257.9 184.1l.8 2.4 .8-2.4M258.4 191.2l.8-2.3 .7 2.3M258.6 190.6h1.2M260.2 185.1h.1v.1h-.1zM260.2 186.1h.1v.2h-.1z"/>
<path d="M168.8 200.2h.7l.2 .3v1.2h-.6a.46 .46 0 0 1-.4-.5 .46 .46 0 0 1 .4-.4h.6M170.4 200.2h.8M171.9 200.9h1a.54 .54 0 0 0-.3-.7 .54 .54 0 0 0-.7 .5l.1 .9 .9 .1M173.7 200.3h.2v.2h-.2zM173.7 201.4h.2v.1h-.2zM195 201.4h.1v.1h-.1zM195 200.3h.1v.2h-.1zM196.6 200.4a.65 .65 0 0 1 .6 .7 .65 .65 0 0 1-.6 .6h-.7M199.3 200.7a1.01 1.01 0 0 1-1 1M201.3 200.7h.7a.65 .65 0 0 0 .6-.7 .65 .65 0 0 0-.6-.6h-.7v2.3M203.4 201.7v-2.3l.8 1.3 .7-1.3v2.3M239.7 200.2l1 .1 .1 1.4"/>
<path d="M241.6 200.9h1.1a.54 .54 0 0 0-.4-.7 .54 .54 0 0 0-.7 .5l.1 .9 1 .1M243.4 200.9h1.1a.54 .54 0 0 0-.4-.7 .54 .54 0 0 0-.7 .5l.1 .9 1 .1M245.1 200.2h.8M246.6 201.4h.1v.1h-.1zM246.6 200.3h.1v.2h-.1zM252.5 200.7v1"/>
</g>
<g fill="#c90d0c" stroke="#c90d0c" stroke-width=".18">
<path d="M133.6 58.8h2.2v.6h-2.2z"/>
<path d="M133.6 59.9h2.2v.5h-2.2z"/>
<path d="M125.9 58.8h2.3v.6h-2.3z"/>
<path d="M125.9 59.9h2.3v.5h-2.3z"/>
<path d="M225 66.5h2.3v.5h-2.3z"/>
<path d="M225 67.5h2.3v.5h-2.3z"/>
<path d="M44.7 63.9h2.3v.5h-2.3z"/>
<path d="M44.7 64.9h2.3v.5h-2.3z"/>
<path d="M37.1 63.9h2.2v.5h-2.2z"/>
<path d="M37.1 64.9h2.2v.5h-2.2z"/>
<path d="M47.2 155.3h2.3v.6h-2.3z"/>
<path d="M47.2 156.4h2.3v.5h-2.3z"/>
<path d="M125.9 155.3h2.3v.6h-2.3z"/>
<path d="M125.9 156.4h2.3v.5h-2.3z"/>
<path d="M55.6 170.6h1.5v.5h-1.5z"/>
<path d="M57.8 170.6h1.5v.5h-1.5z"/>
<path d="M59.9 170.6h1.5v.5h-1.5z"/>
<path d="M59 173.4h.2v1.2h-.2z"/>
<path d="M63.2 178.2h1.5v.5h-1.5z"/>
<path d="M65.4 178.2h1.5v.5h-1.5z"/>
<path d="M67.5 178.2h1.6v.5h-1.6z"/>
<path d="M66.7 181h.1v1.2h-.1z"/>
<path d="M134.3 170.6h1.5v.5h-1.5z"/>
<path d="M136.5 170.6h1.5v.5h-1.5z"/>
<path d="M138.6 170.6h1.6v.5h-1.6z"/>
<path d="M137.8 173.4h.1v1.2h-.1z"/>
<path d="M141.9 178.2h1.6v.5h-1.6z"/>
<path d="M144.1 178.2h1.5v.5h-1.5z"/>
<path d="M146.3 178.2h1.5v.5h-1.5z"/>
<path d="M145.4 181h.1v1.2h-.1z"/>
<path d="M235.9 84.2h1.5v.5h-1.5z"/>
<path d="M238.1 84.2h1.5v.5h-1.5z"/>
<path d="M240.2 84.2h1.5v.5h-1.5z"/>
<path d="M239.3 87h.2v1.3h-.2z"/>
<path d="M243.5 91.8h1.5v.6h-1.5z"/>
<path d="M245.7 91.8h1.5v.6h-1.5z"/>
<path d="M247.8 91.8h1.6v.6h-1.6z"/>
<path d="M247 94.6h.1v1.3h-.1z"/>
<path d="M149.6 79.1h1.5v.6h-1.5z"/>
<path d="M151.7 79.1h1.5v.6h-1.5z"/>
<path d="M153.9 79.1h1.5v.6h-1.5z"/>
<path d="M153 81.9h.1v1.3h-.1z"/>
<path d="M157.2 86.8h1.5v.5h-1.5z"/>
<path d="M159.3 86.8h1.6v.5h-1.6z"/>
<path d="M161.5 86.8h1.5v.5h-1.5z"/>
<path d="M160.6 89.6h.1v1.2h-.1z"/>
<path d="M114.9 69.9h.5v1.5h-.5z"/>
<path d="M114.9 67.7h.5v1.6h-.5z"/>
<path d="M114.9 65.6h.5v1.5h-.5z"/>
<path d="M117.7 67.9h1.3v.1h-1.3z"/>
<path d="M203.8 69.9h.5v1.5h-.5z"/>
<path d="M203.8 67.7h.5v1.6h-.5z"/>
<path d="M203.8 65.6h.5v1.5h-.5z"/>
<path d="M206.6 67.9h1.2v.1h-1.2z"/>
<path d="M26 158.7h.5v1.6h-.5z"/>
<path d="M26 156.6h.5v1.5h-.5z"/>
<path d="M26 154.5h.5v1.5h-.5z"/>
<path d="M28.8 156.7h1.3v.2h-1.3z"/>
<path d="M104.7 158.7h.5v1.6h-.5z"/>
<path d="M104.7 156.6h.5v1.5h-.5z"/>
<path d="M104.7 154.5h.5v1.5h-.5z"/>
<path d="M107.5 156.7h1.3v.2h-1.3z"/>
<path d="M191.1 153.7h.5v1.5h-.5z"/>
<path d="M191.1 151.5h.5v1.6h-.5z"/>
<path d="M191.1 149.4h.5v1.5h-.5z"/>
<path d="M193.9 151.7h1.2v.1h-1.2z"/>
</g>
<g fill="none" stroke="#0dab76" stroke-width=".18">
<path d="M30.6 58.3h15.2v2.6M30.6 55.8v27.9h2.5M38.2 58.3v2.6M109.3 48.2v10.1M109.3 50.7h35.6v2.6M116.9 50.7v12.7M127.1 50.7v5.1M134.7 50.7v5.1M198.2 53.3v5M198.2 55.8h7.6v7.6M38.2 68.5v2.5h7.6v-2.5M106.8 68.5h5"/>
<path d="M109.3 66v2.5M116.9 73.6v5h2.6M127.1 63.4v2.6h7.6M134.7 63.4v5.1M144.9 66h7.6M144.9 60.9v17.7h-5.1M160.1 73.6v10.1M162.6 73.6h-10.1v2.5M195.6 68.5h5.1M198.2 66v2.5M205.8 73.6v10.1M205.8 60.9h27.9v2.5"/>
<path d="M226.1 60.9v2.5M226.1 71v2.6M233.7 71v12.7h-7.6M233.7 76.1h2.6M246.4 78.6v10.2M249 78.6h-10.2v2.6M30.6 88.8h2.5M30.6 81.2h2.5M30.6 93.9h2.5M30.6 91.3h2.5M30.6 96.4h2.5M66.1 88.8h2.6"/>
<path d="M66.1 86.3h2.6M119.5 88.8h-2.6v5.1M139.8 88.8h15.2M147.4 81.2h-2.5v2.5h-5.1M157.6 81.2h10.1M165.2 88.8h2.5M200.7 88.8h5.1M205.8 86.3h-5.1v7.6M226.1 88.8h7.6v5.1h7.7M226.1 86.3h7.6M243.9 86.3h10.2M251.5 93.9h2.6"/>
<path d="M53.4 101.5v2.5M185.5 139.6h7.6v7.6M185.5 137.1v5M17.9 157.4h5.1M20.4 144.7h28v7.6M20.4 142.1v5.1M20.4 154.8v2.6M28 144.7v7.6M48.4 159.9v2.5M96.6 157.4h5.1M99.1 144.7h28v7.6M99.1 142.1v5.1"/>
<path d="M99.1 154.8v2.6M106.8 144.7v7.6M127.1 159.9v2.5M183 152.3h5M185.5 149.8v2.5M193.1 157.4v5h-7.6M28 162.4v10.2h2.6M30.6 177.7h-2.6v5.1M50.9 177.7h2.5v2.5h7.7M50.9 172.6h2.5M58.5 165h7.6v10.1M58.5 162.4v5.1"/>
<path d="M63.6 172.6h5.1M106.8 162.4v10.2h2.5M109.3 177.7h-2.5v2.5M129.6 177.7h2.6v2.5h7.6M129.6 172.6h2.6M137.2 165h7.7v10.1M137.2 162.4v5.1M142.3 172.6h10.2M185.5 167.5h7.6v2.6M185.5 165h7.6M71.2 180.2h2.5M149.9 180.2h2.6"/>
</g>
<g fill="#0dab76" stroke="#0dab76" stroke-width=".18">
<circle cx="200.7" cy="88.8" r=".51"/>
<circle cx="45.8" cy="71" r=".51"/>
<circle cx="134.7" cy="66" r=".51"/>
<circle cx="205.8" cy="55.8" r=".51"/>
<circle cx="205.8" cy="60.9" r=".51"/>
<circle cx="226.1" cy="60.9" r=".51"/>
<circle cx="198.2" cy="55.8" r=".51"/>
<circle cx="28" cy="144.7" r=".51"/>
<circle cx="20.4" cy="144.7" r=".51"/>
<circle cx="30.6" cy="81.2" r=".51"/>
<circle cx="38.2" cy="58.3" r=".51"/>
<circle cx="30.6" cy="58.3" r=".51"/>
<circle cx="127.1" cy="50.7" r=".51"/>
<circle cx="116.9" cy="50.7" r=".51"/>
<circle cx="134.7" cy="50.7" r=".51"/>
<circle cx="109.3" cy="50.7" r=".51"/>
<circle cx="106.8" cy="144.7" r=".51"/>
<circle cx="99.1" cy="144.7" r=".51"/>
<circle cx="185.5" cy="139.6" r=".51"/>
<circle cx="144.9" cy="66" r=".51"/>
<circle cx="233.7" cy="76.1" r=".51"/>
<circle cx="109.3" cy="68.5" r=".51"/>
<circle cx="160.1" cy="73.6" r=".51"/>
<circle cx="20.4" cy="157.4" r=".51"/>
<circle cx="58.5" cy="165" r=".51"/>
<circle cx="99.1" cy="157.4" r=".51"/>
<circle cx="137.2" cy="165" r=".51"/>
<circle cx="185.5" cy="152.3" r=".51"/>
<circle cx="198.2" cy="68.5" r=".51"/>
<circle cx="246.4" cy="78.6" r=".51"/>
</g>
<text font-size="7.2" fill="#808080" x="15.3" y="20.2">Sensors</text>
<g font-size="3.6" fill="#808080">
<text x="196.9" y="30.4">Light</text>
<text x="15.3" y="38">Accelerometer</text>
<text x="91.5" y="38">Light Color</text>
<text x="183" y="38">Ambient Light</text>
<text x="66.3" y="119.3">Temperature</text>
<text x="167.7" y="119.3">Occupancy</text>
<text x="15.3" y="126.9">Pressure</text>
<text x="89" y="126.9">Humidity</text>
</g>
<text font-size="2.7" x="139" y="200.9">4</text>
<g font-size="2.5" fill="#808080">
<text x="106.8" y="48.2" transform="rotate(-90 106.8 48.2)">VCC</text>
<text x="195.7" y="53.2" transform="rotate(-90 195.7 53.2)">VCC</text>
<text x="28" y="55.8" transform="rotate(-90 28 55.8)">VCC</text>
<text x="143.4" y="59.6" transform="rotate(-90 143.4 59.6)">R5</text>
<text x="148.2" y="59.6" transform="rotate(-90 148.2 59.6)">10k</text>
<text x="107.8" y="64.7" transform="rotate(-90 107.8 64.7)">R22</text>
<text x="112.6" y="64.7" transform="rotate(-90 112.6 64.7)">100M</text>
<text x="125.8" y="61.2" transform="rotate(-90 125.8 61.2)">C4</text>
<text x="130.1" y="62.8" transform="rotate(-90 130.1 62.8)">0.1uF</text>
<text x="133.4" y="61.2" transform="rotate(-90 133.4 61.2)">C8</text>
<text x="137.8" y="61.8" transform="rotate(-90 137.8 61.8)">1uF</text>
<text x="196.7" y="64.7" transform="rotate(-90 196.7 64.7)">R23</text>
<text x="201.5" y="64.7" transform="rotate(-90 201.5 64.7)">100M</text>
<text x="36.9" y="67" transform="rotate(-90 36.9 67)">C19</text>
<text x="41.2" y="67.5" transform="rotate(-90 41.2 67.5)">10uF</text>
<text x="44.6" y="66.3" transform="rotate(-90 44.6 66.3)">C5</text>
<text x="48.9" y="67.9" transform="rotate(-90 48.9 67.9)">0.1uF</text>
<text x="224.9" y="68.8" transform="rotate(-90 224.9 68.8)">C9</text>
<text x="229.2" y="69.4" transform="rotate(-90 229.2 69.4)">1uF</text>
<text x="232.2" y="69.8" transform="rotate(-90 232.2 69.8)">R6</text>
<text x="237" y="69.8" transform="rotate(-90 237 69.8)">10k</text>
<text x="43.3" y="76.1">GND</text>
<text x="119.5" y="72.8">Q7.1</text>
<text x="122" y="75.3">U12</text>
<text x="132.2" y="73.6">GND</text>
<text x="208.4" y="72.8">Q7.2</text>
<text x="35.7" y="78.1">U5</text>
<text x="208.6" y="80.7">U7</text>
<text x="223.6" y="78.6">GND</text>
<text x="149.9" y="89.1" transform="rotate(-90 149.9 89.1)">Q4.1</text>
<text x="122" y="93.9">TCS34725</text>
<text x="208.4" y="93.9">MAX44009</text>
<text x="236.3" y="94.2" transform="rotate(-90 236.3 94.2)">Q3.1</text>
<text x="35.7" y="101.5">LIS2DW12</text>
<text x="114.4" y="99">GND</text>
<text x="157.6" y="96.8" transform="rotate(-90 157.6 96.8)">Q4.2</text>
<text x="198.2" y="99">GND</text>
<text x="243.9" y="101.8" transform="rotate(-90 243.9 101.8)">Q3.2</text>
<text x="50.9" y="109.1">GND</text>
<text x="183" y="137" transform="rotate(-90 183 137)">VCC</text>
<text x="17.9" y="142.1" transform="rotate(-90 17.9 142.1)">VCC</text>
<text x="96.6" y="142.1" transform="rotate(-90 96.6 142.1)">VCC</text>
<text x="184" y="148.5" transform="rotate(-90 184 148.5)">R26</text>
<text x="188.8" y="148.5" transform="rotate(-90 188.8 148.5)">100M</text>
<text x="18.9" y="153.6" transform="rotate(-90 18.9 153.6)">R24</text>
<text x="23.7" y="153.6" transform="rotate(-90 23.7 153.6)">100M</text>
<text x="97.7" y="153.6" transform="rotate(-90 97.7 153.6)">R25</text>
<text x="102.5" y="153.6" transform="rotate(-90 102.5 153.6)">100M</text>
<text x="30.6" y="161.7">Q8.1</text>
<text x="47.1" y="157.7" transform="rotate(-90 47.1 157.7)">C6</text>
<text x="51.4" y="159.3" transform="rotate(-90 51.4 159.3)">0.1uF</text>
<text x="109.3" y="161.7">Q8.2</text>
<text x="125.8" y="157.7" transform="rotate(-90 125.8 157.7)">C7</text>
<text x="130.1" y="159.3" transform="rotate(-90 130.1 159.3)">0.1uF</text>
<text x="172.8" y="159.4">U4</text>
<text x="195.7" y="156.6">Q9.1</text>
<text x="45.8" y="167.5">GND</text>
<text x="124.5" y="167.5">GND</text>
<text x="33.1" y="169.3">U8</text>
<text x="111.8" y="169.6">U10</text>
<text x="172.8" y="172.6">EKMB1101111</text>
<text x="190.6" y="175.1">GND</text>
<text x="33.1" y="182.8">MS5637-02BA03</text>
<text x="56" y="180.6" transform="rotate(-90 56 180.6)">Q1.1</text>
<text x="104.2" y="185.3">GND</text>
<text x="111.8" y="182.5">SI7021-A20-GM1</text>
<text x="134.7" y="180.6" transform="rotate(-90 134.7 180.6)">Q2.1</text>
<text x="25.5" y="187.8">GND</text>
<text x="63.6" y="188.2" transform="rotate(-90 63.6 188.2)">Q1.2</text>
<text x="142.3" y="188.2" transform="rotate(-90 142.3 188.2)">Q2.2</text>
</g>
<g font-size="2.1" fill="#808080">
<text x="32.9" y="83.4">10</text>
<text x="34.1" y="80.8">9</text>
<text x="38" y="81.9">VCC</text>
<text x="120.5" y="78.3">1</text>
<text x="124.3" y="79.4">VDD</text>
<text x="131.5" y="79.4">INT</text>
<text x="137.6" y="83.4">2</text>
<text x="137.6" y="78.3">5</text>
<text x="206.8" y="83.4">1</text>
<text x="223.9" y="83.4">4</text>
<text x="34.1" y="88.4">1</text>
<text x="38" y="89.6">SCL/SPC</text>
<text x="38" y="84.5">VDD_IO</text>
<text x="56.6" y="87">INT1</text>
<text x="56.6" y="89.6">INT2</text>
<text x="64" y="85.9">12</text>
<text x="64" y="88.4">11</text>
<text x="120.5" y="88.4">3</text>
<text x="124.3" y="89.6">GND SDA</text>
<text x="130.8" y="84.5">SCL</text>
<text x="137.6" y="88.4">6</text>
<text x="204.8" y="88.4">2*2</text>
<text x="206.8" y="85.9">3</text>
<text x="210.7" y="84.5">VCC</text>
<text x="210.7" y="89.6">GND SDA</text>
<text x="210.7" y="87">A0</text>
<text x="217.1" y="87">SCL</text>
<text x="217.8" y="84.5">INT</text>
<text x="223.9" y="85.9">5</text>
<text x="223.9" y="88.4">6</text>
<text x="34.1" y="91">2</text>
<text x="34.1" y="93.5">3</text>
<text x="38" y="92.1">CS</text>
<text x="38" y="94.6">MISO/SA0</text>
<text x="34.1" y="96.1">4</text>
<text x="38" y="97.2">MOSI/SDA</text>
<text x="54.2" y="96.6" transform="rotate(-90 54.2 96.6)">GND</text>
<text x="53.1" y="102.5" transform="rotate(-90 53.1 102.5)">5*4</text>
<text x="176.1" y="163.2">VCC</text>
<text x="176.1" y="165.7">OUT</text>
<text x="31.6" y="172.2">1</text>
<text x="35.5" y="173.4">VDD</text>
<text x="41.9" y="173.4">SCL</text>
<text x="48.7" y="172.2">3</text>
<text x="114.2" y="173.4">VCC</text>
<text x="120.6" y="173.4">SCL</text>
<text x="175.9" y="168.3">GND</text>
<text x="31.6" y="177.3">4</text>
<text x="35.5" y="178.4">GND SDA</text>
<text x="48.7" y="177.3">2</text>
<text x="114.2" y="178.4">GND SDA</text>
</g>
<g font-size="1.8" fill="#808080">
<text x="94.2" y="69.1">CLR_EN/1.3H</text>
<text x="153.8" y="66.6">CLR_INT/5.10J</text>
<text x="184.7" y="69.1">LT_EN/1.6D</text>
<text x="163.9" y="74.2">CLR_EN/5.10H</text>
<text x="237.6" y="76.7">LT_INT/5.10J</text>
<text x="169" y="81.8">SCL/5.10F</text>
<text x="250.3" y="79.3">LT_EN/5.10H</text>
<text x="21.7" y="89.4">SCK/2.8L</text>
<text x="69.9" y="86.9">ACC_INT1/5.10J</text>
<text x="69.9" y="89.4">ACC_INT2/5.10J</text>
<text x="169" y="89.4">SDA/5.10F</text>
<text x="255.3" y="86.9">SCL/5.10F</text>
<text x="18.1" y="92">ACC_CS/1.3F</text>
<text x="20.6" y="94.5">MISO/2.8K</text>
<text x="255.3" y="94.5">SDA/5.10F</text>
<text x="20.8" y="97.1">MOSI/2.7L</text>
<text x="171.4" y="152.9">PIR_EN/1.6J</text>
<text x="59.2" y="161.2" transform="rotate(-90 59.2 161.2)">PR_EN/1.6J</text>
<text x="137.9" y="161.2" transform="rotate(-90 137.9 161.2)">HUM_EN/1.5D</text>
<text x="194.4" y="165.6">PIR_OUT/5.10K</text>
<text x="18.5" y="169.8" transform="rotate(-90 18.5 169.8)">PR_EN/5.10H</text>
<text x="69.9" y="173.2">SCL/5.10F</text>
<text x="97.2" y="171.4" transform="rotate(-90 97.2 171.4)">HUM_EN/5.10H</text>
<text x="153.8" y="173.2">SCL/5.10F</text>
<text x="75" y="180.9">SDA/5.10F</text>
<text x="153.8" y="180.9">SDA/5.10F</text>
</g>
</svg>
